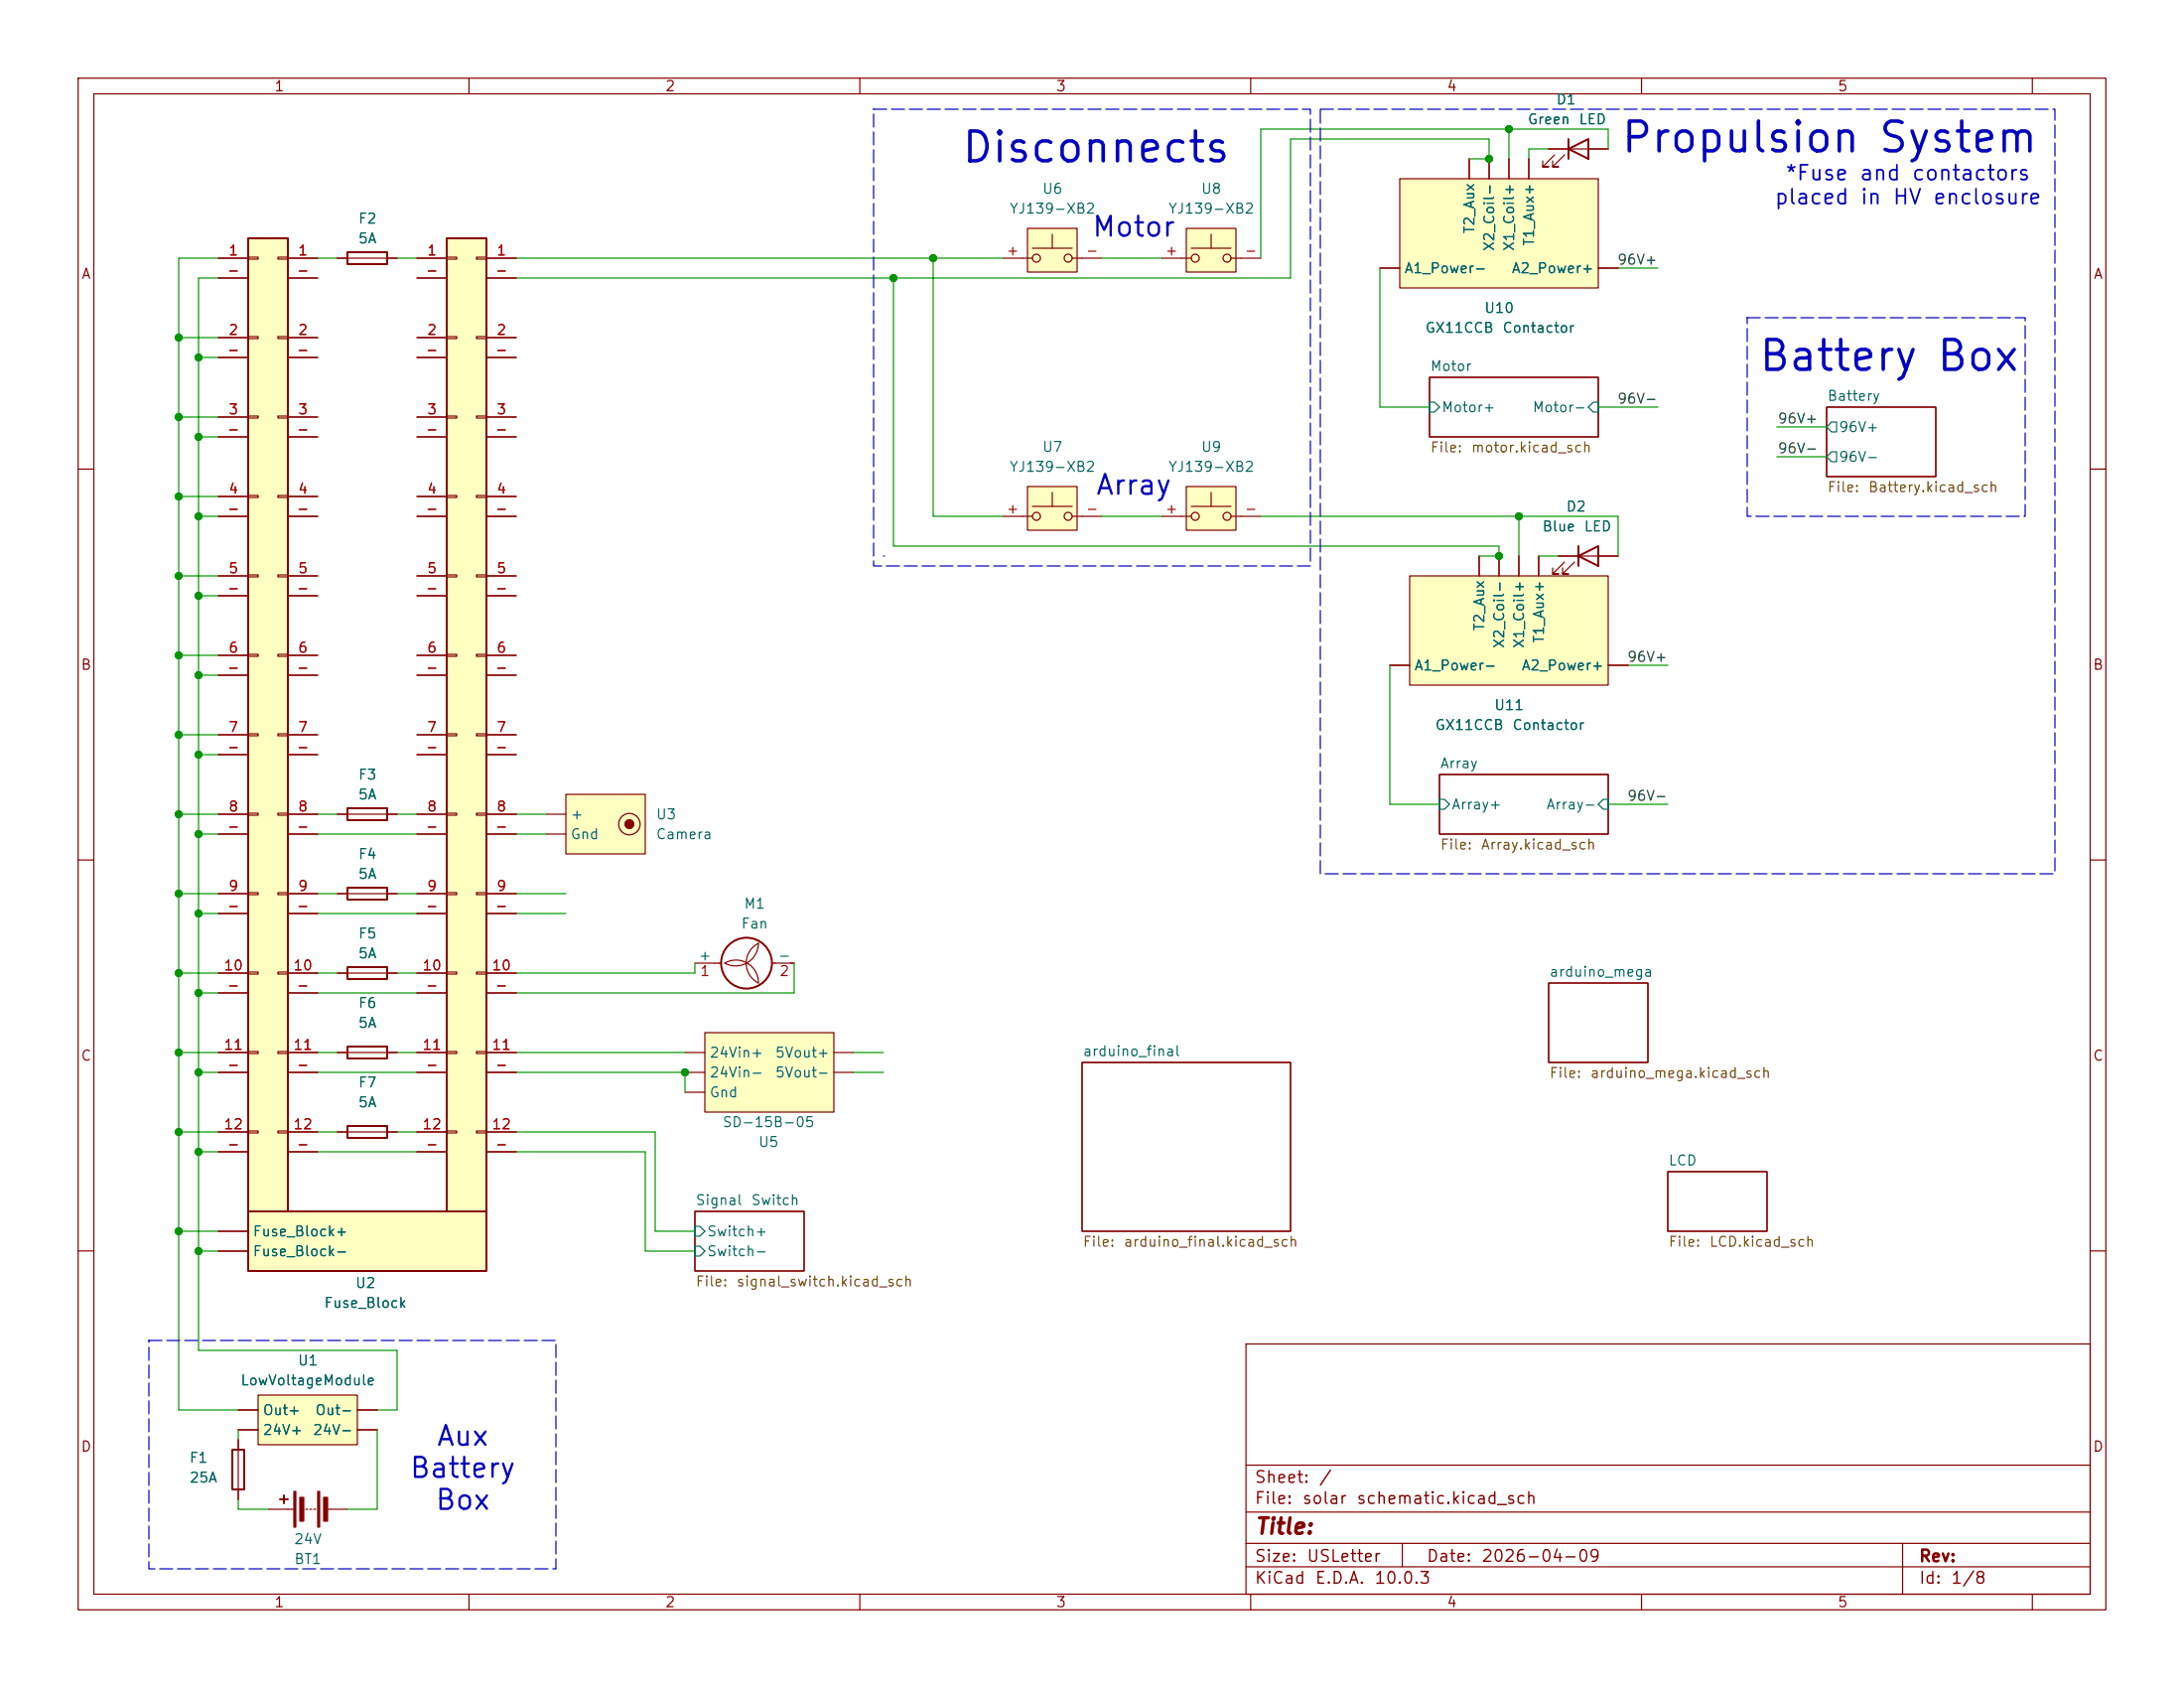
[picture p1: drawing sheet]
<svg xmlns="http://www.w3.org/2000/svg" width="279mm" height="216mm" viewBox="0 0 279 216" stroke-linecap="round" stroke-linejoin="round" font-family="sans-serif">
<g fill="none" stroke="#840000" stroke-width=".15">
<path d="M10 10h259.4v195.9h-259.4zM12 12h255.4v191.9h-255.4zM60 10v2M110 10v2M160 10v2M210 10v2M260 10v2M182.9 48.3h21.6v7.6h-21.6zM233.7 52.1h13.9v8.9h-13.9zM10 60h2M267.4 60h2M184.1 99.1h21.6v7.6h-21.6z"/>
<path d="M10 110h2M43.2 104.1h7.6M267.4 110h2M43.2 124.5h7.6M43.2 134.6h7.6M138.4 135.9h26.7v21.6h-26.7zM198.1 125.7h12.7v10.2h-12.7zM88.9 154.9h14v7.7h-14zM213.4 149.9h12.7v7.6h-12.7zM10 160h2M159.4 171.9h108v32h-108zM267.4 160h2"/>
<path d="M34.3 193h3.3M39.1 193h.3M39.6 193h.3M40.1 193h.3M41.9 193h2.5M159.4 197.4h108M159.4 193.4h108M159.4 187.4h108M179.4 197.4v3M243.4 197.4v6.5M60 203.9v2M110 203.9v2"/>
<path d="M159.4 200.4h108M160 203.9v2M210 203.9v2M260 203.9v2"/>
</g>
<path d="M182.9 51.4h.6l.6 .7-.6 .6h-.6zM203.8 51.4h.7v1.3h-.7l-.6-.6zM234.3 54h.6v1.2h-.6l-.6-.6zM234.3 57.8h.6v1.3h-.6l-.6-.7zM184.1 102.2h.7l.6 .7-.6 .6h-.7zM205.1 102.2h.6v1.3h-.6l-.6-.6zM88.9 156.8h.6l.7 .7-.7 .6h-.6zM88.9 159.4h.6l.7 .6-.7 .7h-.6z" fill="none" stroke="#006464" stroke-width=".15"/>
<path d="M44.4 103.4h5.1v1.5h-5.1zM44.4 123.7h5.1v1.5h-5.1zM44.4 133.9h5.1v1.5h-5.1zM35.8 191.8h1M36.3 191.3v1" fill="none" stroke="#840000" stroke-width=".25"/>
<g fill="#840000" stroke="#840000" stroke-width=".15">
<path d="M37.6 190.8h.2v4.5h-.2z"/>
<path d="M40.6 190.8h.3v4.5h-.3z"/>
<path d="M38.4 191.5h.5v3.1h-.5z"/>
<path d="M41.4 191.5h.5v3.1h-.5z"/>
</g>
<path d="M33 178.4h12.7v6.4h-12.7z" fill="#ffffc2"/>
<path d="M43.2 144.8h7.6M33 178.4h12.7v6.4h-12.7zM30.5 180.3h2.5M30.5 182.9h2.5M45.7 180.3h2.6M45.7 182.9h2.6" fill="none" stroke="#840000" stroke-width=".15"/>
<path d="M44.4 144h5.1v1.5h-5.1z" fill="none" stroke="#840000" stroke-width=".25"/>
<path d="M151.8 62.2h6.3v5.6h-6.3z" fill="#ffffc2"/>
<g fill="none" stroke="#840000" stroke-width=".15">
<path d="M148.6 66h3.8M151.8 62.2h6.3v5.6h-6.3zM152.4 64.8h5.1M154.9 63v1.8M157.5 66h3.8"/>
<circle cx="152.9" cy="66" r=".51"/>
<circle cx="157" cy="66" r=".51"/>
</g>
<path d="M131.4 62.2h6.4v5.6h-6.4z" fill="#ffffc2"/>
<g fill="none" stroke="#840000" stroke-width=".15">
<path d="M43.2 33h7.6M128.3 66h3.8M131.4 62.2h6.4v5.6h-6.4zM132.1 64.8h5.1M134.6 63v1.8M137.2 66h3.8M88.9 123.2h3.4M92.7 123.2a2.86 2.86 0 0 1 4.3 2.5 2.84 2.84 0 0 1-1.5-2.5 2.84 2.84 0 0 1 1.5-2.5 2.92 2.92 0 0 1-4.3 2.5zM98.8 123.2h2.8"/>
<circle cx="132.6" cy="66" r=".51"/>
<circle cx="136.7" cy="66" r=".51"/>
</g>
<g fill="none" stroke="#840000" stroke-width=".25">
<path d="M44.4 32.3h5.1v1.5h-5.1z"/>
<circle cx="95.5" cy="123.2" r="3.3"/>
</g>
<path d="M90.2 132.1h16.5v10.1h-16.5z" fill="#ffffc2"/>
<path d="M87.6 134.6h2.6M87.6 137.2h2.6M87.6 139.7h2.6M90.2 132.1h16.5v10.1h-16.5zM106.7 134.6h2.5M106.7 137.2h2.5" fill="none" stroke="#840000" stroke-width=".15"/>
<path d="M72.4 101.6h10.1v7.6h-10.1z" fill="#ffffc2"/>
<g fill="none" stroke="#840000" stroke-width=".15">
<path d="M198.1 19.1h7.6M198.9 19.8l-1.5 1.5h.7h-.7v-.7M200.2 19.8l-1.6 1.5h.8h-.8v-.7M69.8 104.1h2.6M69.8 106.7h2.6M72.4 101.6h10.1v7.6h-10.1z"/>
<circle cx="80.5" cy="105.4" r="1.37"/>
</g>
<circle cx="80.5" cy="105.4" r=".57" fill="#840000" stroke="#840000" stroke-width=".15"/>
<path d="M200.7 19.1l2.5-1.3v2.5zM200.7 17.8v2.5" fill="none" stroke="#840000" stroke-width=".25"/>
<path d="M131.4 29.2h6.4v5.6h-6.4z" fill="#ffffc2"/>
<g fill="none" stroke="#840000" stroke-width=".15">
<path d="M128.3 33h3.8M131.4 29.2h6.4v5.6h-6.4zM132.1 31.8h5.1M134.6 30v1.8M137.2 33h3.8"/>
<circle cx="132.6" cy="33" r=".51"/>
<circle cx="136.7" cy="33" r=".51"/>
</g>
<path d="M151.8 29.2h6.3v5.6h-6.3z" fill="#ffffc2"/>
<g fill="none" stroke="#840000" stroke-width=".15">
<path d="M148.6 33h3.8M151.8 29.2h6.3v5.6h-6.3zM152.4 31.8h5.1M154.9 30v1.8M157.5 33h3.8M199.4 71.1h7.6M200.2 71.9l-1.6 1.5h.8h-.8v-.8M201.4 71.9l-1.5 1.5h.8h-.8v-.8"/>
<circle cx="152.9" cy="33" r=".51"/>
<circle cx="157" cy="33" r=".51"/>
</g>
<path d="M201.9 71.1l2.6-1.2v2.5zM201.9 69.9v2.5" fill="none" stroke="#840000" stroke-width=".25"/>
<path d="M180.3 73.7h25.4v13.9h-25.4z" fill="#ffffc2"/>
<path d="M180.3 73.7h25.4v13.9h-25.4zM189.2 71.1v2.6M191.8 71.1v2.6M194.3 71.1v2.6M196.8 71.1v2.6M177.8 85.1h2.5M205.7 85.1h2.6" fill="none" stroke="#840000" stroke-width=".15"/>
<path d="M179.1 22.9h25.4v13.9h-25.4z" fill="#ffffc2"/>
<path d="M176.5 34.3h2.6M179.1 22.9h25.4v13.9h-25.4zM188 20.3v2.6M190.5 20.3v2.6M193 20.3v2.6M195.6 20.3v2.6M204.5 34.3h2.5M43.2 114.3h7.6M30.5 184.2v7.6" fill="none" stroke="#840000" stroke-width=".15"/>
<path d="M44.4 113.5h5.1v1.6h-5.1zM29.7 185.4h1.5v5.1h-1.5z" fill="none" stroke="#840000" stroke-width=".25"/>
<g fill="#ffffc2">
<path d="M31.7 30.5h5.1v124.4h-5.1z"/>
<path d="M31.7 154.9h30.5v7.7h-30.5z"/>
<path d="M57.1 30.5h5.1v124.4h-5.1z"/>
</g>
<path d="M31.7 30.5h5.1v124.4h-5.1zM57.1 30.5h5.1v124.4h-5.1zM31.7 154.9h30.5v7.7h-30.5z" fill="none" stroke="#840000" stroke-width=".25"/>
<g fill="none" stroke="#840000" stroke-width=".15">
<path d="M198.1 19.1h2.6M203.2 19.1h2.5M27.9 35.6h3.8M27.9 33h3.8M31.7 32.9h1.3v.2h-1.3zM35.6 32.9h1.2v.2h-1.2zM36.8 35.6h3.8M36.8 33h3.8M43.2 33h1.2M49.5 33h1.3M53.3 35.6h3.8M53.3 33h3.8"/>
<path d="M57.1 32.9h1.3v.2h-1.3zM61 32.9h1.2v.2h-1.2zM62.2 35.6h3.8M62.2 33h3.8M176.5 34.3h2.6M188 20.3v2.6M190.5 20.3v2.6M193 20.3v2.6M195.6 20.3v2.6M204.5 34.3h2.5M27.9 45.7h3.8M27.9 55.9h3.8"/>
<path d="M27.9 43.2h3.8M27.9 53.3h3.8M31.7 43.1h1.3v.2h-1.3zM31.7 53.2h1.3v.3h-1.3zM35.6 43.1h1.2v.2h-1.2zM35.6 53.2h1.2v.3h-1.2zM36.8 45.7h3.8M36.8 55.9h3.8M36.8 43.2h3.8M36.8 53.3h3.8M53.3 45.7h3.8M53.3 55.9h3.8"/>
<path d="M53.3 43.2h3.8M53.3 53.3h3.8M57.1 43.1h1.3v.2h-1.3zM57.1 53.2h1.3v.3h-1.3zM61 43.1h1.2v.2h-1.2zM61 53.2h1.2v.3h-1.2zM62.2 45.7h3.8M62.2 55.9h3.8M62.2 43.2h3.8M62.2 53.3h3.8M27.9 66h3.8M27.9 76.2h3.8"/>
<path d="M27.9 63.5h3.8M27.9 73.7h3.8M31.7 63.4h1.3v.2h-1.3zM31.7 73.5h1.3v.3h-1.3zM35.6 63.4h1.2v.2h-1.2zM35.6 73.5h1.2v.3h-1.2zM36.8 66h3.8M36.8 76.2h3.8M36.8 63.5h3.8M36.8 73.7h3.8M53.3 66h3.8M53.3 76.2h3.8"/>
<path d="M53.3 63.5h3.8M53.3 73.7h3.8M57.1 63.4h1.3v.2h-1.3zM57.1 73.5h1.3v.3h-1.3zM61 63.4h1.2v.2h-1.2zM61 73.5h1.2v.3h-1.2zM62.2 66h3.8M62.2 76.2h3.8M62.2 63.5h3.8M62.2 73.7h3.8M189.2 71.1v2.6M191.8 71.1v2.6"/>
<path d="M194.3 71.1v2.6M196.8 71.1v2.6M199.4 71.1h2.5M204.5 71.1h2.5M27.9 86.4h3.8M27.9 96.5h3.8M27.9 83.8h3.8M27.9 94h3.8M31.7 83.7h1.3v.2h-1.3zM31.7 93.9h1.3v.2h-1.3zM35.6 83.7h1.2v.2h-1.2zM35.6 93.9h1.2v.2h-1.2z"/>
<path d="M36.8 86.4h3.8M36.8 96.5h3.8M36.8 83.8h3.8M36.8 94h3.8M53.3 86.4h3.8M53.3 96.5h3.8M53.3 83.8h3.8M53.3 94h3.8M57.1 83.7h1.3v.2h-1.3zM57.1 93.9h1.3v.2h-1.3zM61 83.7h1.2v.2h-1.2zM61 93.9h1.2v.2h-1.2z"/>
<path d="M62.2 86.4h3.8M62.2 96.5h3.8M62.2 83.8h3.8M62.2 94h3.8M177.8 85.1h2.5M205.7 85.1h2.6M27.9 106.7h3.8M27.9 116.8h3.8M27.9 104.1h3.8M27.9 114.3h3.8M31.7 104h1.3v.3h-1.3zM31.7 114.2h1.3v.2h-1.3z"/>
<path d="M35.6 104h1.2v.3h-1.2zM35.6 114.2h1.2v.2h-1.2zM36.8 106.7h3.8M36.8 116.8h3.8M36.8 104.1h3.8M36.8 114.3h3.8M43.2 104.1h1.2M43.2 114.3h1.2M49.5 104.1h1.3M49.5 114.3h1.3M53.3 106.7h3.8M53.3 116.8h3.8"/>
<path d="M53.3 104.1h3.8M53.3 114.3h3.8M57.1 104h1.3v.3h-1.3zM57.1 114.2h1.3v.2h-1.3zM61 104h1.2v.3h-1.2zM61 114.2h1.2v.2h-1.2zM62.2 106.7h3.8M62.2 116.8h3.8M62.2 104.1h3.8M62.2 114.3h3.8M27.9 127h3.8M27.9 137.2h3.8"/>
<path d="M27.9 124.5h3.8M27.9 134.6h3.8M31.7 124.3h1.3v.3h-1.3zM31.7 134.5h1.3v.2h-1.3zM35.6 124.3h1.2v.3h-1.2zM35.6 134.5h1.2v.2h-1.2zM36.8 127h3.8M36.8 137.2h3.8M36.8 124.5h3.8M36.8 134.6h3.8M43.2 124.5h1.2M43.2 134.6h1.2"/>
<path d="M49.5 124.5h1.3M49.5 134.6h1.3M53.3 127h3.8M53.3 137.2h3.8M53.3 124.5h3.8M53.3 134.6h3.8M57.1 124.3h1.3v.3h-1.3zM57.1 134.5h1.3v.2h-1.3zM61 124.3h1.2v.3h-1.2zM61 134.5h1.2v.2h-1.2zM62.2 127h3.8M62.2 137.2h3.8"/>
<path d="M62.2 124.5h3.8M62.2 134.6h3.8M27.9 157.5h3.8M27.9 147.3h3.8M27.9 144.8h3.8M31.7 144.7h1.3v.2h-1.3zM35.6 144.7h1.2v.2h-1.2zM36.8 147.3h3.8M36.8 144.8h3.8M43.2 144.8h1.2M49.5 144.8h1.3M53.3 147.3h3.8"/>
<path d="M53.3 144.8h3.8M57.1 144.7h1.3v.2h-1.3zM61 144.7h1.2v.2h-1.2zM62.2 147.3h3.8M62.2 144.8h3.8M27.9 160h3.8M30.5 180.3h2.5M30.5 182.9h2.5M30.5 184.2v1.2M30.5 190.5v1.3M45.7 180.3h2.6M45.7 182.9h2.6"/>
</g>
<g fill="none" stroke="#009600" stroke-width=".15">
<path d="M193 16.5v3.8M198.1 19.1h-2.5v1.2M205.7 19.1v-2.6h-44.4v16.5M27.9 35.6h-2.5v137.1h25.4v7.6h-2.5M27.9 33h-5v147.3h7.6M40.6 33h2.6M50.8 33h2.5M66 33h62.3M114.3 35.6v34.3h77.5v1.2h-2.6M119.4 33v33h8.9M141 33h7.6M176.5 34.3v17.8h6.4"/>
<path d="M188 20.3h2.5v-2.5h-25.4v17.8h-99.1M207 34.3h5.1M22.9 53.3h5M22.9 43.2h5M25.4 55.9h2.5M25.4 45.7h2.5M204.5 52.1h7.6M227.3 54.6h6.4M227.3 58.4h6.4M22.9 63.5h5M22.9 73.7h5M25.4 66h2.5"/>
<path d="M25.4 76.2h2.5M141 66h7.6M161.3 66h45.7v5.1M194.3 66v5.1M196.8 71.1h2.6M22.9 83.8h5M22.9 94h5M25.4 86.4h2.5M25.4 96.5h2.5M177.8 85.1v17.8h6.3M208.3 85.1h5.1M22.9 114.3h5"/>
<path d="M22.9 104.1h5M25.4 116.8h2.5M25.4 106.7h2.5M40.6 116.8h12.7M40.6 114.3h2.6M40.6 104.1h2.6M40.6 106.7h12.7M50.8 114.3h2.5M50.8 104.1h2.5M66 116.8h6.4M66 114.3h6.4M66 104.1h3.8"/>
<path d="M66 106.7h3.8M205.7 102.9h7.7M22.9 134.6h5M22.9 124.5h5M25.4 137.2h2.5M25.4 127h2.5M40.6 137.2h12.7M40.6 134.6h2.6M40.6 127h12.7M40.6 124.5h2.6M50.8 134.6h2.5M50.8 124.5h2.5"/>
<path d="M66 137.2h21.6v2.5M66 134.6h21.6M88.9 123.2v1.3h-22.9M101.6 123.2v3.8h-35.6M109.2 137.2h3.8M109.2 134.6h3.8M22.9 144.8h5M22.9 157.5h5M25.4 147.3h2.5M40.6 144.8h2.6M40.6 147.3h12.7M50.8 144.8h2.5"/>
<path d="M66 144.8h17.8v12.7h5.1M66 147.3h16.5v12.7h6.4M25.4 160h2.5M30.5 191.8v1.2h3.8M30.5 182.9v1.3M48.3 182.9v10.1h-3.9"/>
</g>
<path d="M111.8 14h55.8v58.4h-55.8zM168.9 14h94v97.8h-94zM223.5 40.6h35.6v25.4h-35.6zM19 171.5h52.1v29.2h-52.1z" fill="none" stroke="#0000c2" stroke-width=".15" stroke-dasharray="1.7 .6"/>
<path d="M113 71.1h.1" fill="none" stroke="#0000c2" stroke-width=".15"/>
<g fill="#009600" stroke="#009600" stroke-width=".13">
<circle cx="25.4" cy="127" r=".46"/>
<circle cx="22.9" cy="124.5" r=".46"/>
<circle cx="22.9" cy="134.6" r=".46"/>
<circle cx="22.9" cy="104.1" r=".46"/>
<circle cx="25.4" cy="106.7" r=".46"/>
<circle cx="25.4" cy="86.4" r=".46"/>
<circle cx="22.9" cy="83.8" r=".46"/>
<circle cx="22.9" cy="94" r=".46"/>
<circle cx="25.4" cy="96.5" r=".46"/>
<circle cx="22.9" cy="114.3" r=".46"/>
<circle cx="25.4" cy="116.8" r=".46"/>
<circle cx="25.4" cy="55.9" r=".46"/>
<circle cx="22.9" cy="53.3" r=".46"/>
<circle cx="22.9" cy="73.7" r=".46"/>
<circle cx="25.4" cy="45.7" r=".46"/>
<circle cx="22.9" cy="43.2" r=".46"/>
<circle cx="22.9" cy="63.5" r=".46"/>
<circle cx="22.9" cy="144.8" r=".46"/>
<circle cx="25.4" cy="160" r=".46"/>
<circle cx="22.9" cy="157.5" r=".46"/>
<circle cx="25.4" cy="147.3" r=".46"/>
<circle cx="25.4" cy="137.2" r=".46"/>
<circle cx="25.4" cy="66" r=".46"/>
<circle cx="25.4" cy="76.2" r=".46"/>
<circle cx="114.3" cy="35.6" r=".46"/>
<circle cx="119.4" cy="33" r=".46"/>
<circle cx="87.6" cy="137.2" r=".46"/>
<circle cx="194.3" cy="66" r=".46"/>
<circle cx="193" cy="16.5" r=".46"/>
<circle cx="191.8" cy="71.1" r=".46"/>
<circle cx="190.5" cy="20.3" r=".46"/>
</g>
<g font-size="3.8" fill="#0000c2">
<text x="122.8" y="21.7">Disconnects</text>
<text x="207.2" y="20.4">Propulsion System</text>
<text x="224.8" y="48.4">Battery Box</text>
</g>
<g font-size="2.5" fill="#0000c2">
<text x="139.5" y="30.9">Motor</text>
<text x="140" y="63.9">Array</text>
<text x="55.7" y="185.6">Aux</text>
<text x="52.2" y="189.7">Battery</text>
<text x="55.5" y="193.7">Box</text>
</g>
<text font-size="2" fill="#840000" x="160.4" y="196.7">Title:</text>
<g font-size="1.9" fill="#0000c2">
<text x="228.2" y="23.5">*Fuse and contactors</text>
<text x="226.9" y="26.6">placed in HV enclosure</text>
</g>
<g font-size="1.5" fill="#840000">
<text x="160.4" y="190">Sheet:</text>
<text x="168.6" y="190">/</text>
<text x="160.4" y="192.7">File:</text>
<text x="166.5" y="192.7">solar</text>
<text x="173.4" y="192.7">schematic.kicad_sch</text>
<text x="160.4" y="202.9">KiCad</text>
<text x="160.4" y="200.1">Size:</text>
<text x="167.1" y="200.1">USLetter</text>
<text x="168.1" y="202.9">E.D.A.</text>
<text x="175.7" y="202.9">10.0.3</text>
<text x="182.4" y="200.1">Date:</text>
<text x="189.4" y="200.1">2026-04-09</text>
<text x="245.4" y="200.1">Rev:</text>
<text x="245.4" y="202.9">Id:</text>
<text x="249.5" y="202.9">1/8</text>
</g>
<g font-size="1.3" fill="#840000">
<text x="35" y="12">1</text>
<text x="85" y="12">2</text>
<text x="135" y="12">3</text>
<text x="185" y="12">4</text>
<text x="235" y="12">5</text>
<text x="10.3" y="36">A</text>
<text x="267.7" y="36">A</text>
<text x="10.3" y="86">B</text>
<text x="267.7" y="86">B</text>
<text x="10.3" y="136">C</text>
<text x="267.7" y="136">C</text>
<text x="10.3" y="186">D</text>
<text x="267.7" y="186">D</text>
<text x="35" y="205.9">1</text>
<text x="85" y="205.9">2</text>
<text x="135" y="205.9">3</text>
<text x="185" y="205.9">4</text>
<text x="235" y="205.9">5</text>
</g>
<g font-size="1.3" fill="#006464">
<text x="195.3" y="16.2">Green</text>
<text x="199" y="13.7">D1</text>
<text x="201.9" y="16.2">LED</text>
<text x="45.7" y="28.9">F2</text>
<text x="129" y="27.6">YJ139-XB2</text>
<text x="133.2" y="25.1">U6</text>
<text x="149.4" y="27.6">YJ139-XB2</text>
<text x="153.6" y="25.1">U8</text>
<text x="188.9" y="30" transform="rotate(-90 188.9 30)">T2_Aux</text>
<text x="45.7" y="31.5">5A</text>
<text x="179.6" y="35.3">A1_Power-</text>
<text x="191.5" y="32.2" transform="rotate(-90 191.5 32.2)">X2_Coil-</text>
<text x="193.3" y="35.3">A2_Power+</text>
<text x="194" y="32.2" transform="rotate(-90 194 32.2)">X1_Coil+</text>
<text x="196.6" y="31.6" transform="rotate(-90 196.6 31.6)">T1_Aux+</text>
<text x="189.8" y="40.3">U10</text>
<text x="182.2" y="42.9">GX11CCB</text>
<text x="182.9" y="47.8">Motor</text>
<text x="192.1" y="42.9">Contactor</text>
<text x="184.3" y="53">Motor+</text>
<text x="196" y="53">Motor-</text>
<text x="233.7" y="51.6">Battery</text>
<text x="133.2" y="58.1">U7</text>
<text x="153.6" y="58.1">U9</text>
<text x="235.1" y="55.6">96V+</text>
<text x="235.1" y="59.4">96V-</text>
<text x="129" y="60.7">YJ139-XB2</text>
<text x="149.4" y="60.7">YJ139-XB2</text>
<text x="200.3" y="65.7">D2</text>
<text x="197.2" y="68.3">Blue</text>
<text x="202.6" y="68.3">LED</text>
<text x="190.2" y="80.8" transform="rotate(-90 190.2 80.8)">T2_Aux</text>
<text x="192.7" y="83" transform="rotate(-90 192.7 83)">X2_Coil-</text>
<text x="195.3" y="83" transform="rotate(-90 195.3 83)">X1_Coil+</text>
<text x="197.8" y="82.4" transform="rotate(-90 197.8 82.4)">T1_Aux+</text>
<text x="180.8" y="86.1">A1_Power-</text>
<text x="194.6" y="86.1">A2_Power+</text>
<text x="183.5" y="93.7">GX11CCB</text>
<text x="191.1" y="91.1">U11</text>
<text x="193.4" y="93.7">Contactor</text>
<text x="45.7" y="100">F3</text>
<text x="184.1" y="98.6">Array</text>
<text x="45.7" y="102.6">5A</text>
<text x="72.9" y="105.1">+</text>
<text x="72.9" y="107.7">Gnd</text>
<text x="83.8" y="107.7">Camera</text>
<text x="83.8" y="105.1">U3</text>
<text x="185.6" y="103.8">Array+</text>
<text x="197.7" y="103.8">Array-</text>
<text x="45.7" y="110.2">F4</text>
<text x="45.7" y="112.7">5A</text>
<text x="94.7" y="119.1">Fan</text>
<text x="95.1" y="116.5">M1</text>
<text x="45.7" y="120.4">F5</text>
<text x="45.7" y="122.9">5A</text>
<text x="89.3" y="123.2">+</text>
<text x="99.4" y="123.2">-</text>
<text x="198.1" y="125.2">arduino_mega</text>
<text x="45.7" y="129.2">F6</text>
<text x="45.7" y="131.8">5A</text>
<text x="90.7" y="135.6">24Vin+</text>
<text x="99.1" y="135.6">5Vout+</text>
<text x="138.4" y="135.4">arduino_final</text>
<text x="45.7" y="139.4">F7</text>
<text x="45.7" y="141.9">5A</text>
<text x="90.7" y="138.1">24Vin-</text>
<text x="90.7" y="140.7">Gnd</text>
<text x="99.1" y="138.1">5Vout-</text>
<text x="92.3" y="144.5">SD-15B-05</text>
<text x="96.9" y="147">U5</text>
<text x="213.4" y="149.4">LCD</text>
<text x="88.9" y="154.5">Signal</text>
<text x="96" y="154.5">Switch</text>
<text x="32.3" y="158.5">Fuse_Block+</text>
<text x="32.3" y="161">Fuse_Block-</text>
<text x="90.4" y="158.5">Switch+</text>
<text x="90.4" y="161">Switch-</text>
<text x="41.4" y="167.6">Fuse_Block</text>
<text x="45.4" y="165.1">U2</text>
<text x="30.7" y="177.5">LowVoltageModule</text>
<text x="38" y="175">U1</text>
<text x="33.5" y="181.3">Out+</text>
<text x="33.5" y="183.9">24V+</text>
<text x="39.9" y="183.9">24V-</text>
<text x="40.2" y="181.3">Out-</text>
<text x="24.1" y="187.4">F1</text>
<text x="24.1" y="189.9">25A</text>
<text x="37.5" y="197.8">24V</text>
<text x="37.5" y="200.4">BT1</text>
</g>
<g font-size="1.3" fill="#a90000">
<text x="29" y="35.5">-</text>
<text x="29.1" y="33">1</text>
<text x="37.8" y="35.5">-</text>
<text x="38" y="33">1</text>
<text x="54.4" y="35.5">-</text>
<text x="54.5" y="33">1</text>
<text x="63.2" y="35.5">-</text>
<text x="63.4" y="33">1</text>
<text x="128.7" y="33">+</text>
<text x="138.8" y="33">-</text>
<text x="149" y="33">+</text>
<text x="159.1" y="33">-</text>
<text x="29" y="45.7">-</text>
<text x="29.1" y="43.2">2</text>
<text x="37.8" y="45.7">-</text>
<text x="38" y="43.2">2</text>
<text x="54.4" y="45.7">-</text>
<text x="54.5" y="43.2">2</text>
<text x="63.2" y="45.7">-</text>
<text x="63.4" y="43.2">2</text>
<text x="29.1" y="53.3">3</text>
<text x="38" y="53.3">3</text>
<text x="54.5" y="53.3">3</text>
<text x="63.4" y="53.3">3</text>
<text x="29" y="55.9">-</text>
<text x="37.8" y="55.9">-</text>
<text x="54.4" y="55.9">-</text>
<text x="63.2" y="55.9">-</text>
<text x="29.1" y="63.5">4</text>
<text x="38" y="63.5">4</text>
<text x="54.5" y="63.5">4</text>
<text x="63.4" y="63.5">4</text>
<text x="29" y="66">-</text>
<text x="37.8" y="66">-</text>
<text x="54.4" y="66">-</text>
<text x="63.2" y="66">-</text>
<text x="128.7" y="66">+</text>
<text x="138.8" y="66">-</text>
<text x="149" y="66">+</text>
<text x="159.1" y="66">-</text>
<text x="29" y="76.2">-</text>
<text x="29.1" y="73.6">5</text>
<text x="37.8" y="76.2">-</text>
<text x="38" y="73.6">5</text>
<text x="54.4" y="76.2">-</text>
<text x="54.5" y="73.6">5</text>
<text x="63.2" y="76.2">-</text>
<text x="63.4" y="73.6">5</text>
<text x="29.1" y="83.8">6</text>
<text x="38" y="83.8">6</text>
<text x="54.5" y="83.8">6</text>
<text x="63.4" y="83.8">6</text>
<text x="29" y="86.3">-</text>
<text x="37.8" y="86.3">-</text>
<text x="54.4" y="86.3">-</text>
<text x="63.2" y="86.3">-</text>
<text x="29.1" y="94">7</text>
<text x="38" y="94">7</text>
<text x="54.5" y="94">7</text>
<text x="63.4" y="94">7</text>
<text x="29" y="96.5">-</text>
<text x="37.8" y="96.5">-</text>
<text x="54.4" y="96.5">-</text>
<text x="63.2" y="96.5">-</text>
<text x="29" y="106.7">-</text>
<text x="29.1" y="104.1">8</text>
<text x="37.8" y="106.7">-</text>
<text x="38" y="104.1">8</text>
<text x="54.4" y="106.7">-</text>
<text x="54.5" y="104.1">8</text>
<text x="63.2" y="106.7">-</text>
<text x="63.4" y="104.1">8</text>
<text x="29" y="116.8">-</text>
<text x="29.1" y="114.3">9</text>
<text x="37.8" y="116.8">-</text>
<text x="38" y="114.3">9</text>
<text x="54.4" y="116.8">-</text>
<text x="54.5" y="114.3">9</text>
<text x="63.2" y="116.8">-</text>
<text x="63.4" y="114.3">9</text>
<text x="28.5" y="124.4">10</text>
<text x="37.4" y="124.4">10</text>
<text x="53.9" y="124.4">10</text>
<text x="62.8" y="124.4">10</text>
<text x="89.5" y="125.2">1</text>
<text x="99.6" y="125.2">2</text>
<text x="29" y="127">-</text>
<text x="37.8" y="127">-</text>
<text x="54.4" y="127">-</text>
<text x="63.2" y="127">-</text>
<text x="28.5" y="134.6">11</text>
<text x="29" y="137.1">-</text>
<text x="37.4" y="134.6">11</text>
<text x="37.8" y="137.1">-</text>
<text x="53.9" y="134.6">11</text>
<text x="54.4" y="137.1">-</text>
<text x="62.8" y="134.6">11</text>
<text x="63.2" y="137.1">-</text>
<text x="28.5" y="144.8">12</text>
<text x="29" y="147.3">-</text>
<text x="37.4" y="144.8">12</text>
<text x="37.8" y="147.3">-</text>
<text x="53.9" y="144.8">12</text>
<text x="54.4" y="147.3">-</text>
<text x="62.8" y="144.8">12</text>
<text x="63.2" y="147.3">-</text>
</g>
<g font-size="1.3" fill="#0f0f0f">
<text x="206.8" y="34.2">96V+</text>
<text x="206.8" y="51.9">96V-</text>
<text x="227.3" y="54.5">96V+</text>
<text x="227.3" y="58.3">96V-</text>
<text x="208.1" y="85">96V+</text>
<text x="208.1" y="102.7">96V-</text>
</g>
<g font-size="1.3" fill="#725600">
<text x="182.9" y="58.2">File:</text>
<text x="188.1" y="58.2">motor.kicad_sch</text>
<text x="233.7" y="63.3">File:</text>
<text x="238.9" y="63.3">Battery.kicad_sch</text>
<text x="184.1" y="109">File:</text>
<text x="189.4" y="109">Array.kicad_sch</text>
<text x="198.1" y="138.2">File:</text>
<text x="203.3" y="138.2">arduino_mega.kicad_sch</text>
<text x="138.4" y="159.8">File:</text>
<text x="143.7" y="159.8">arduino_final.kicad_sch</text>
<text x="213.4" y="159.8">File:</text>
<text x="218.6" y="159.8">LCD.kicad_sch</text>
<text x="88.9" y="164.9">File:</text>
<text x="94.1" y="164.9">signal_switch.kicad_sch</text>
</g>
</svg>
